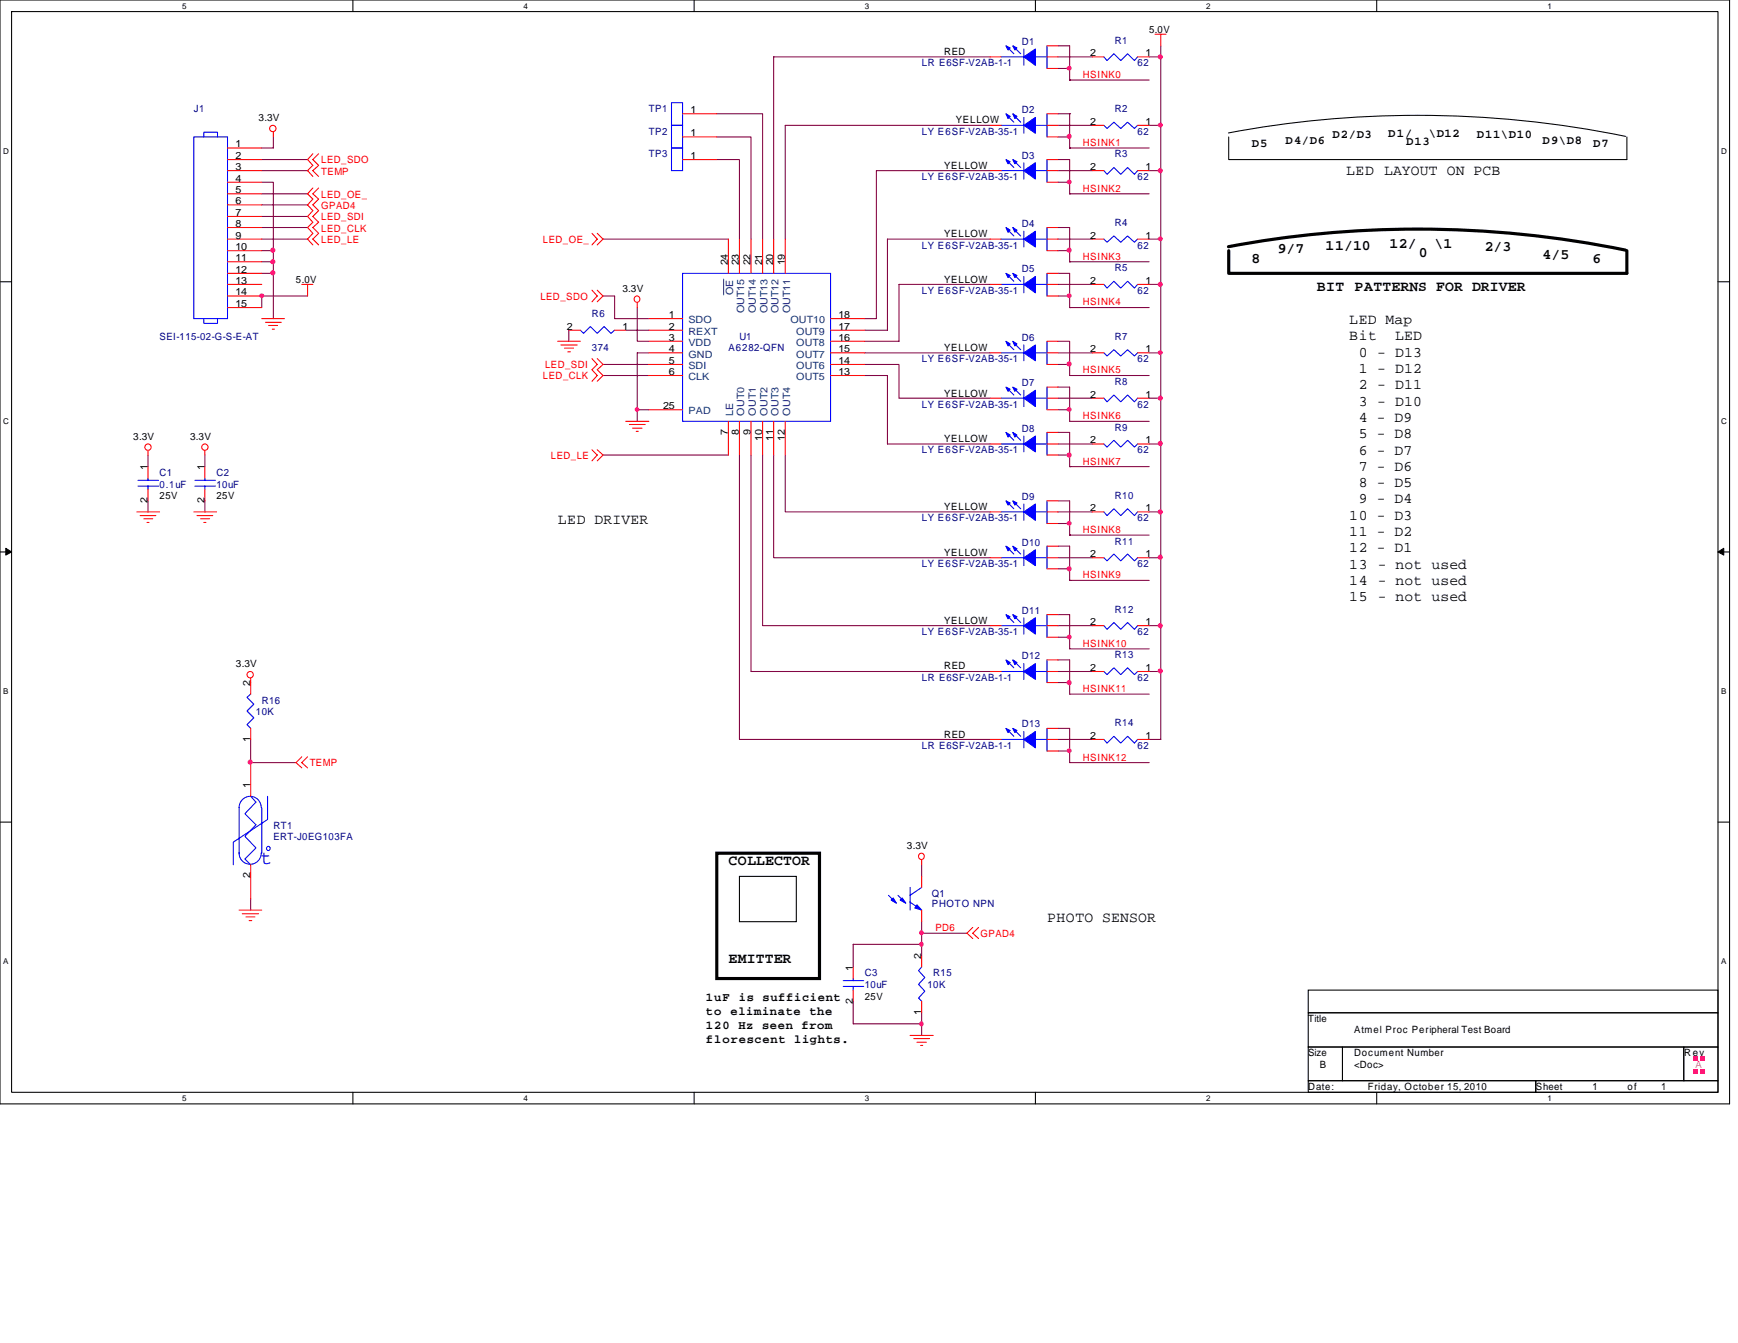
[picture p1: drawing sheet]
<svg xmlns="http://www.w3.org/2000/svg" width="279mm" height="216mm" viewBox="0 0 279 216" stroke-linecap="round" stroke-linejoin="round" font-family="sans-serif">
<path d="M0 0h278v177.5h-278zM1.9 1.9h274.3v173.7h-274.3z" fill="none" stroke="#000" stroke-width=".17"/>
<g fill="#fff">
<path d="M29.3 .3h.7v1.4h-.7z"/>
<path d="M29.3 175.9h.7v1.4h-.7z"/>
</g>
<path d="M56.7 0v1.9M56.7 175.6v1.9" fill="none" stroke="#000" stroke-width=".17"/>
<g fill="#fff">
<path d="M84.2 .3h.6v1.4h-.6z"/>
<path d="M84.2 175.9h.6v1.4h-.6z"/>
</g>
<path d="M111.6 0v1.9M111.6 175.6v1.9" fill="none" stroke="#000" stroke-width=".17"/>
<g fill="#fff">
<path d="M139 .3h.7v1.4h-.7z"/>
<path d="M139 175.9h.7v1.4h-.7z"/>
</g>
<path d="M166.5 0v1.9M166.5 175.6v1.9" fill="none" stroke="#000" stroke-width=".17"/>
<g fill="#fff">
<path d="M193.9 .3h.7v1.4h-.7z"/>
<path d="M193.9 175.9h.7v1.4h-.7z"/>
</g>
<path d="M221.3 0v1.9M221.3 175.6v1.9" fill="none" stroke="#000" stroke-width=".17"/>
<g fill="#fff">
<path d="M248.8 .3h.6v1.4h-.6z"/>
<path d="M248.8 175.9h.6v1.4h-.6z"/>
<path d="M.5 23.5h.9v1.5h-.9z"/>
<path d="M276.7 23.5h.9v1.5h-.9z"/>
<path d="M.5 67h.9v1.4h-.9z"/>
<path d="M276.7 67h.9v1.4h-.9z"/>
</g>
<path d="M0 45.3h1.9M276.2 45.3h1.8" fill="none" stroke="#000" stroke-width=".17"/>
<g fill="#fff">
<path d="M.5 110.4h.9v1.4h-.9z"/>
<path d="M276.7 110.4h.8v1.4h-.8z"/>
</g>
<path d="M0 88.7h1.9M276.2 88.7h1.8" fill="none" stroke="#000" stroke-width=".17"/>
<path d="M.9 88.1v1.1l1-.5zM276.2 88.7l.9 .5v-1.1z" fill="#000" stroke="#000" stroke-width=".16"/>
<g fill="#fff">
<path d="M.5 153.8h.8v1.5h-.8z"/>
<path d="M276.7 153.8h.8v1.5h-.8z"/>
</g>
<path d="M0 132.2h1.9M276.2 132.2h1.8M210.3 159.2h65.9v3.6h-65.9zM210.3 162.8h65.9v5.5h-65.9zM210.3 168.3h5.5v5.4h-5.5zM210.3 173.7h36.6v1.9h-36.6zM215.8 168.3h54.9v5.4h-54.9zM246.9 173.7h29.3v1.9h-29.3zM270.7 168.3h5.5v5.4h-5.5z" fill="none" stroke="#000" stroke-width=".17"/>
<g fill="none" stroke="#800040" stroke-width=".17">
<path d="M115.2 18.3h7.4v20.1M159.2 9.1h-34.8v29.3M170.1 18.3h1.9M170.1 9.1h5.5M170.1 7.4h1.9v3.6M170.1 11h1.9M172 18.3h.1M172 11v1.9M172 12.9h.1M172 18.3v3.7M172 12.9h12.7M184.7 9.1h1.9"/>
<path d="M186.6 7.4v1.7M186.6 9.1v11.1M42.1 36.6h7.3M42.1 31.2h7.3M42.1 32.9h7.3M42.1 34.8h7.3M42.1 38.4h7.3M42.1 29.3h1.8v11M42.1 25.7h7.3M42.1 27.4h7.3M43.9 22v1.8h-1.8M96.9 38.4h20.2"/>
<path d="M115.2 25.7h3.7v12.7M115.2 22h5.5v16.4M159.2 20.2h-33v18.2M159.2 27.4h-18.3v23.8h-1.9M159.2 38.4h-16.5v14.7h-3.7M170.1 25.7h1.9v3.6M170.1 22h1.9M170.1 29.3h1.9M170.1 20.2h5.5M170.1 38.4h5.5M170.1 36.6h1.9v3.7M170.1 27.4h5.5"/>
<path d="M172 29.3v1.9M172 31.2h.1M172 22v1.8M172 23.8h.1M172 31.2h12.7M172 23.8h12.7M184.7 20.2h1.9M184.7 38.4h1.9M184.7 27.4h1.9M186.6 20.2v18.2M186.6 38.4v7.3M42.1 40.3h1.8"/>
<path d="M42.1 42.1h1.8M43.9 43.9v7.3M43.9 40.3v1.8M43.9 42.1v1.8h-1.8M49.4 47.6h-7.3v1.8M91.4 53.1v1.8M96.9 58.6h7.4M96.9 47.6h1.9v3.6h5.5M100.6 53.1h3.7M102.4 49.4v5.5h1.9M104.3 56.7h-1.9v9.2M139 56.7h20.2"/>
<path d="M139 58.6h5.5v5.4h14.7M159.2 45.7h-14.7v9.2h-5.5M170.1 45.7h5.5M170.1 56.7h5.5M170.1 40.3h1.9M170.1 43.9h1.9v3.7M170.1 47.6h1.9M170.1 54.9h1.9v3.7M170.1 58.6h1.9M172 58.6v1.8h12.7M172 47.6v1.8M172 49.4h.1"/>
<path d="M172 40.3v1.8M172 42.1h.1M172 49.4h12.7M172 42.1h12.7M184.7 45.7h1.9M184.7 56.7h1.9M186.6 45.7v11M186.6 56.7v7.3M23.8 73.2v1.8M32.9 73.2v1.8M96.9 73.2h20.2M96.9 60.4h7.4"/>
<path d="M102.4 65.9v1.8M102.4 65.9h1.9M118.9 73.2v45.7h40.3M120.7 73.2v34.8h38.5M122.6 73.2v27.4h36.6M124.4 73.2v16.5h34.8M126.2 73.2v9.1h33M139 60.4h3.7v11h16.5M170.1 64h5.5M170.1 71.4h5.5M170.1 65.9h1.9M170.1 62.2h1.9v5.5h12.7"/>
<path d="M170.1 69.5h1.9v3.7M170.1 73.2h1.9M172 73.2v1.8M172 75h.1M172 75h12.7M184.7 71.4h1.9M184.7 64h1.9M186.6 64v7.4M186.6 71.4v10.9M23.8 80.5v1.8M32.9 80.5v1.8M170.1 89.7h5.5"/>
<path d="M170.1 82.3h5.5M170.1 80.5h1.9v3.7M170.1 84.2h1.9M170.1 87.8h1.9v3.6M170.1 91.4h1.9M170.1 98.8h1.9v3.6M172 91.4v1.9M172 93.3h.1M172 84.2v1.8M172 86h.1M172 93.3h12.7M172 86h12.7"/>
<path d="M184.7 82.3h1.9M184.7 89.7h1.9M186.6 89.7v18.2M186.6 82.3v7.4M40.3 118.9v3.7h7.3M170.1 107.9h5.5M170.1 106.1h1.9v3.6M170.1 100.6h5.5M170.1 109.7h1.9M170.1 102.4h1.9M170.1 118.9h5.5M170.1 117.1h1.9v3.6"/>
<path d="M172 109.7v1.9h12.7M172 102.4v1.9h12.7M184.7 100.6h1.9M184.7 107.9h1.9M186.6 107.9v11h-1.9M148.2 139v1.9M170.1 120.7h1.9M172 120.7v1.9h12.7M40.3 144.5v1.8M148.2 153.7v-1.9h-11v3.6M148.2 150v1.8M148.2 150h7.2"/>
<path d="M148.2 148.2v1.8M137.2 161v3.6h11v1.9M148.2 162.8v1.8"/>
</g>
<g fill="none" stroke="#f00" stroke-width=".17">
<path d="M185.7 5.5h1.8M186.6 5.5v1.9M43.9 21.3v.7M50.3 30.2l-.9 1 .9 .8-.9 .9 .9 1-.9 .9 .9 .9-.9 .9 .9 .9-.9 .9 .9 1M50.3 26.6l-.9 .8 .9 1M50.3 24.7l-.9 1 .9 .9M51.2 30.2l-.9 1 .9 .8-.9 .9 .9 1-.9 .9 .9 .9-.9 .9 .9 .9-.9 .9 .9 1M51.2 26.6l-.9 .8 .9 1M51.2 24.7l-.9 1 .9 .9M95.2 37.5l.8 .9-.8 1M96 37.5l.9 .9-.9 1M42.1 51.2h3.6"/>
<path d="M42.7 51.8h2.5M43.2 52.3h1.4M43.8 52.9h.3M48.5 45.7h1.8M49.4 45.7v1.9M89.7 54.9h3.6M90.2 55.5h2.6M90.8 56h1.4M91.3 56.6h.4M95.2 46.7l.8 .9-.8 .9M95.2 57.7l.8 .9-.8 .8 .8 1-.8 .9M96 46.7l.9 .9-.9 .9"/>
<path d="M96 57.7l.9 .9-.9 .8 .9 1-.9 .9M102.4 48.7v.7M23.8 72.5v.7M32.9 72.5v.7M95.2 72.3l.8 .9-.8 .9M96 72.3l.9 .9-.9 .9M100.6 67.7h3.7M101.2 68.2h2.5M101.7 68.8h1.5M102.3 69.3h.3M22 82.3h3.7M22.5 82.9h2.6"/>
<path d="M23.1 83.4h1.5M23.6 84h.4M31.2 82.3h3.6M31.7 82.9h2.5M32.3 83.4h1.4M32.8 84h.3M40.3 109.1v.6M48.5 121.7l-.9 .9 .9 .8M49.4 121.7l-.9 .9 .9 .8M148.2 138.3v.7M38.4 146.3h3.7M38.9 146.9h2.7"/>
<path d="M39.5 147.4h1.5M40 148h.5M156.4 149.1l-1 .9 1 .9M157.3 149.1l-.9 .9 .9 .9M146.3 166.5h3.7M146.9 167h2.5M147.4 167.6h1.5M148 168.1h.3"/>
<circle cx="43.9" cy="20.7" r=".51"/>
<circle cx="102.4" cy="48.1" r=".49"/>
<circle cx="23.8" cy="71.9" r=".51"/>
<circle cx="32.9" cy="71.9" r=".51"/>
<circle cx="40.2" cy="108.5" r=".51"/>
<circle cx="148.1" cy="137.7" r=".49"/>
</g>
<g fill="#f0f">
<path d="M272.2 169.8h.7v.6h-.7z"/>
<path d="M273.3 169.8h.7v.6h-.7z"/>
<path d="M273.3 172h.7v.6h-.7z"/>
<path d="M272.2 172h.7v.6h-.7z"/>
</g>
<path d="M197.5 39.7a165.9 165.9 0 0 1 63.8 .5M197.5 40.3v3.6h64v-3.6M115.2 137.2h16.5v20.1h-16.5z" fill="none" stroke="#000" stroke-width=".51"/>
<path d="M197.5 21.4a165.9 165.9 0 0 1 63.8 .5M197.5 22v3.7h64v-3.7M118.9 140.9h9.1v7.3h-9.1z" fill="none" stroke="#000" stroke-width=".17"/>
<g fill="none" stroke="#00f" stroke-width=".17">
<path d="M107.9 16.5h1.8v3.7h-1.8zM161 9.1h3.6M161.9 18.5l1.1 1.1M161.9 7.5l1.1 1.1M163 18.5l1.1 1.1M163 7.5l1.1 1.1M164.6 18.9v2.5M164.6 7.9v2.6M166.5 9.1h1.8M168.3 18.3v3.7M168.3 7.4v3.6M177.5 9.1l.5 .6 1.1-1.1 1.1 1.1 1.1-1.1 1.1 1.1 .5-.6"/>
<path d="M31.2 22h5.4v29.2h-5.4zM32.8 22v-.7h2.2v.7M107.9 20.2h1.8v3.6h-1.8zM107.9 23.8h1.8v3.6h-1.8zM161 20.2h3.6M161 27.4h3.6M161 38.4h3.6M161.9 25.8l1.1 1.1M161.9 36.8l1.1 1.1M163 25.8l1.1 1.1M163 36.8l1.1 1.1M164.6 26.2v2.6"/>
<path d="M164.6 37.2v2.5M166.5 20.2h1.8M166.5 27.4h1.8M166.5 38.4h1.8M168.3 25.7v3.6M168.3 36.6v3.7M177.5 20.2l.5 .5 1.1-1.1 1.1 1.1 1.1-1.1 1.1 1.1 .5-.5M177.5 38.4l.5 .5 1.1-1 1.1 1 1.1-1 1.1 1 .5-.5M177.5 27.4l.5 .6 1.1-1.1 1.1 1.1 1.1-1.1 1.1 1.1 .5-.6M32.8 51.2v.8h2.2v-.8M93.3 53.1l.5 .5 1.1-1.1 1.1 1.1 1.1-1.1 1.1 1.1 .6-.5M109.7 43.9h23.8v23.8h-23.8z"/>
<path d="M161 56.7h3.6M161 45.7h3.6M161.9 55.1l1.1 1.1M161.9 44.1l1.1 1.1M163 55.1l1.1 1.1M163 44.1l1.1 1.1M164.6 55.5v2.5M164.6 44.4v2.7M166.5 56.7h1.8M166.5 45.7h1.8M168.3 54.9v3.7M168.3 43.9v3.7"/>
<path d="M177.5 45.7l.5 .6 1.1-1.1 1.1 1.1 1.1-1.1 1.1 1.1 .5-.6M177.5 56.7l.5 .5 1.1-1 1.1 1 1.1-1 1.1 1 .5-.5M22.2 78.1h3.3M22.2 77.2h3.3M23.8 76.9v.3M23.8 78.1v.6M31.3 78.1h3.3M31.3 77.2h3.3M32.9 76.9v.3M32.9 78.1v.6M161 71.4h3.6M161 64h3.6"/>
<path d="M161.9 69.7l1.1 1.1M161.9 62.4l1.1 1.1M163 69.7l1.1 1.1M163 62.4l1.1 1.1M164.6 70.1v2.5M164.6 62.7v2.7M166.5 71.4h1.8M166.5 64h1.8M168.3 69.5v3.7M168.3 62.2v3.7M177.5 64l.5 .6 1.1-1.1 1.1 1.1 1.1-1.1 1.1 1.1 .5-.6M177.5 71.4l.5 .5 1.1-1.1 1.1 1.1 1.1-1.1 1.1 1.1 .5-.5"/>
<path d="M161 82.3h3.6M161 89.7h3.6M161.9 80.7l1.1 1.1M161.9 88l1.1 1.1M161.9 99l1.1 1.1M163 80.7l1.1 1.1M163 88l1.1 1.1M163 99l1.1 1.1M164.6 81v2.7M164.6 88.4v2.5M164.6 99.3v2.6M166.5 82.3h1.8"/>
<path d="M166.5 89.7h1.8M168.3 80.5v3.7M168.3 87.8v3.6M168.3 98.8v3.6M177.5 82.3l.5 .6 1.1-1.1 1.1 1.1 1.1-1.1 1.1 1.1 .5-.6M177.5 89.7l.5 .5 1.1-1.1 1.1 1.1 1.1-1.1 1.1 1.1 .5-.5M40.3 111.6l-.6 .5 1.1 1.1-1.1 1.1 1.1 1.1-1.1 1.1 .6 .6M161 107.9h3.6M161 100.6h3.6M161 118.9h3.6M161.9 106.3l1.1 1.1M161.9 117.3l1.1 1.1"/>
<path d="M163 106.3l1.1 1.1M163 117.3l1.1 1.1M164.6 106.7v2.5M164.6 117.6v2.6M166.5 107.9h1.8M166.5 100.6h1.8M166.5 118.9h1.8M168.3 106.1v3.6M168.3 117.1v3.6M177.5 100.6l.5 .6 1.1-1.1 1.1 1.1 1.1-1.1 1.1 1.1 .5-.6M177.5 118.9l.5 .6 1.1-1.1 1.1 1.1 1.1-1.1 1.1 1.1 .5-.6M177.5 107.9l.5 .6 1.1-1.1 1.1 1.1 1.1-1.1 1.1 1.1 .5-.6"/>
<path d="M38.4 129.9v7.3M38.4 129.8a1.78 1.78 0 0 1 1.8-1.8 1.78 1.78 0 0 1 1.8 1.8M38.4 137.1a1.78 1.78 0 0 0 1.8 1.8 1.78 1.78 0 0 0 1.8-1.8M40.3 128l.8 .9-1.7 1.9 1.7 1.8-1.7 1.9 1.7 1.8-1.7 1.8 .9 .9M42.1 129.9v7.3M43 128v3.7l-5.5 3.7v3.6M135.6 158.6h3.3M135.6 157.6h3.3M137.2 157.3v.3M137.2 158.6v.6M142.8 143.9l1.1 1.1M144.4 143.9l1.1 1.1"/>
<path d="M146.3 145l1.9 1.3M146.3 142.7v3.6M148.2 142.7l-1.9 1.2M148.2 155.4l-.5 .6 1 1.1-1 1.1 1 1.1-1 1.1 .5 .6"/>
<circle cx="43.1" cy="136.4" r=".32"/>
</g>
<g fill="#00f" stroke="#00f" stroke-width=".17">
<path d="M164.6 107.9l1.9-1.2v2.5z" fill-rule="evenodd"/>
<path d="M161.7 106.1l.7 .4-.3 .3z" fill-rule="evenodd"/>
<path d="M162.8 106.1l.7 .4-.3 .3z" fill-rule="evenodd"/>
<path d="M164.6 20.2l1.9-1.3v2.5z" fill-rule="evenodd"/>
<path d="M161.7 18.3l.7 .4-.3 .3z" fill-rule="evenodd"/>
<path d="M162.8 18.3l.7 .4-.3 .3z" fill-rule="evenodd"/>
<path d="M147.4 145.5l.8 .8-1.1-.3z" fill-rule="evenodd"/>
<path d="M143.3 144.7l.3-.3 .5 .8z" fill-rule="evenodd"/>
<path d="M144.7 144.7l.3-.3 .6 .8z" fill-rule="evenodd"/>
<path d="M164.6 27.4l1.9-1.2v2.6z" fill-rule="evenodd"/>
<path d="M161.7 25.7l.7 .3-.3 .3z" fill-rule="evenodd"/>
<path d="M162.8 25.7l.7 .3-.3 .3z" fill-rule="evenodd"/>
<path d="M164.6 38.4l1.9-1.2v2.5z" fill-rule="evenodd"/>
<path d="M161.7 36.6l.7 .4-.3 .3z" fill-rule="evenodd"/>
<path d="M162.8 36.6l.7 .4-.3 .3z" fill-rule="evenodd"/>
<path d="M164.6 56.7l1.9-1.2v2.5z" fill-rule="evenodd"/>
<path d="M161.7 54.9l.7 .4-.3 .3z" fill-rule="evenodd"/>
<path d="M162.8 54.9l.7 .4-.3 .3z" fill-rule="evenodd"/>
<path d="M164.6 82.3l1.9-1.3v2.7z" fill-rule="evenodd"/>
<path d="M161.7 80.5l.7 .4-.3 .3z" fill-rule="evenodd"/>
<path d="M162.8 80.5l.7 .4-.3 .3z" fill-rule="evenodd"/>
<path d="M164.6 89.7l1.9-1.3v2.5z" fill-rule="evenodd"/>
<path d="M161.7 87.8l.7 .4-.3 .4z" fill-rule="evenodd"/>
<path d="M162.8 87.8l.7 .4-.3 .4z" fill-rule="evenodd"/>
<path d="M164.6 71.4l1.9-1.3v2.5z" fill-rule="evenodd"/>
<path d="M161.7 69.5l.7 .4-.3 .4z" fill-rule="evenodd"/>
<path d="M162.8 69.5l.7 .4-.3 .4z" fill-rule="evenodd"/>
<path d="M164.6 45.7l1.9-1.2v2.6z" fill-rule="evenodd"/>
<path d="M161.7 43.9l.7 .4-.3 .3z" fill-rule="evenodd"/>
<path d="M162.8 43.9l.7 .4-.3 .3z" fill-rule="evenodd"/>
<path d="M164.6 100.6l1.9-1.3v2.6z" fill-rule="evenodd"/>
<path d="M161.7 98.8l.7 .3-.3 .4z" fill-rule="evenodd"/>
<path d="M162.8 98.8l.7 .3-.3 .4z" fill-rule="evenodd"/>
<path d="M164.6 9.1l1.9-1.2v2.6z" fill-rule="evenodd"/>
<path d="M161.7 7.4l.7 .3-.3 .3z" fill-rule="evenodd"/>
<path d="M162.8 7.4l.7 .3-.3 .3z" fill-rule="evenodd"/>
<path d="M164.6 64l1.9-1.3v2.7z" fill-rule="evenodd"/>
<path d="M161.7 62.2l.7 .4-.3 .3z" fill-rule="evenodd"/>
<path d="M162.8 62.2l.7 .4-.3 .3z" fill-rule="evenodd"/>
<path d="M164.6 118.9l1.9-1.3v2.6z" fill-rule="evenodd"/>
<path d="M161.7 117.1l.7 .3-.3 .4z" fill-rule="evenodd"/>
<path d="M162.8 117.1l.7 .3-.3 .4z" fill-rule="evenodd"/>
</g>
<g fill="none" stroke="#f00" stroke-width=".17">
<path d="M109.7 18.3h5.5M159.2 9.1h1.8M168.3 18.3h1.8M168.3 9.1h1.8M168.3 7.4h1.8M168.3 11h1.8M175.6 9.1h1.9M182.9 9.1h1.8M36.6 23.8h5.5M36.6 25.7h5.5M36.6 27.4h5.5M36.6 29.3h5.5"/>
<path d="M36.6 31.2h5.5M36.6 32.9h5.5M36.6 34.8h5.5M36.6 36.6h5.5M36.6 38.4h5.5M109.7 22h5.5M109.7 25.7h5.5M117.1 38.4v5.5M118.9 38.4v5.5M120.7 38.4v5.5M122.6 38.4v5.5M124.4 38.4v5.5"/>
<path d="M126.2 38.4v5.5M159.2 20.2h1.8M159.2 27.4h1.8M159.2 38.4h1.8M168.3 20.2h1.8M168.3 22h1.8M168.3 25.7h1.8M168.3 27.4h1.8M168.3 29.3h1.8M168.3 36.6h1.8M168.3 38.4h1.8M175.6 20.2h1.9"/>
<path d="M175.6 27.4h1.9M175.6 38.4h1.9M182.9 20.2h1.8M182.9 27.4h1.8M182.9 38.4h1.8M36.6 40.3h5.5M36.6 42.1h5.5M36.6 43.9h5.5M36.6 45.7h5.5M36.6 47.6h5.5M36.6 49.4h5.5M91.4 53.1h1.9"/>
<path d="M98.8 53.1h1.8M104.3 53.1h5.4M104.3 56.7h5.4M104.3 54.9h5.4M104.3 58.6h5.4M104.3 51.2h5.4M133.5 53.1h5.5M133.5 56.7h5.5M133.5 54.9h5.5M133.5 58.6h5.5M133.5 51.2h5.5M159.2 45.7h1.8"/>
<path d="M159.2 56.7h1.8M168.3 40.3h1.8M168.3 43.9h1.8M168.3 45.7h1.8M168.3 47.6h1.8M168.3 56.7h1.8M168.3 54.9h1.8M168.3 58.6h1.8M175.6 45.7h1.9M175.6 56.7h1.9M182.9 45.7h1.8M182.9 56.7h1.8"/>
<path d="M23.8 75v1.9M23.8 78.7v1.8M32.9 75v1.9M32.9 78.7v1.8M104.3 65.9h5.4M104.3 60.4h5.4M117.1 67.7v5.5M118.9 67.7v5.5M120.7 67.7v5.5M122.6 67.7v5.5M124.4 67.7v5.5M126.2 67.7v5.5"/>
<path d="M133.5 60.4h5.5M159.2 64h1.8M159.2 71.4h1.8M168.3 64h1.8M168.3 71.4h1.8M168.3 65.9h1.8M168.3 69.5h1.8M168.3 73.2h1.8M168.3 62.2h1.8M175.6 64h1.9M175.6 71.4h1.9M182.9 64h1.8"/>
<path d="M182.9 71.4h1.8M159.2 82.3h1.8M159.2 89.7h1.8M168.3 82.3h1.8M168.3 80.5h1.8M168.3 84.2h1.8M168.3 89.7h1.8M168.3 87.8h1.8M168.3 91.4h1.8M168.3 98.8h1.8M175.6 82.3h1.9M175.6 89.7h1.9"/>
<path d="M182.9 82.3h1.8M182.9 89.7h1.8M40.3 109.7v1.9M40.3 117.1v1.8M159.2 107.9h1.8M159.2 100.6h1.8M159.2 118.9h1.8M168.3 107.9h1.8M168.3 106.1h1.8M168.3 109.7h1.8M168.3 100.6h1.8M168.3 102.4h1.8"/>
<path d="M168.3 118.9h1.8M168.3 117.1h1.8M175.6 107.9h1.9M175.6 100.6h1.9M175.6 118.9h1.9M182.9 107.9h1.8M182.9 100.6h1.8M182.9 118.9h1.8M40.3 122.6v5.4M40.3 139v5.5M168.3 120.7h1.8M137.2 155.4v1.9"/>
<path d="M137.2 159.2v1.8M148.2 140.9v1.8M148.2 146.3v1.9M148.2 153.7v1.7M148.2 161v1.8"/>
</g>
<path d="M116.3 44.9v2.5" fill="none" stroke="#004080" stroke-width=".16"/>
<g fill="#f0f" stroke="#f0f" stroke-width=".17">
<circle cx="102.4" cy="65.8" r=".3"/>
<circle cx="148.1" cy="151.8" r=".32"/>
<circle cx="148.1" cy="149.9" r=".32"/>
<circle cx="148.1" cy="164.6" r=".32"/>
<circle cx="43.9" cy="43.9" r=".34"/>
<circle cx="40.2" cy="122.5" r=".34"/>
<circle cx="43.9" cy="40.2" r=".34"/>
<circle cx="43.9" cy="42.1" r=".34"/>
<circle cx="171.9" cy="47.5" r=".32"/>
<circle cx="171.9" cy="58.5" r=".34"/>
<circle cx="171.9" cy="73.2" r=".34"/>
<circle cx="171.9" cy="84.1" r=".32"/>
<circle cx="171.9" cy="91.4" r=".34"/>
<circle cx="171.9" cy="102.4" r=".32"/>
<circle cx="171.9" cy="120.7" r=".32"/>
<circle cx="171.9" cy="21.9" r=".34"/>
<circle cx="186.5" cy="100.6" r=".34"/>
<circle cx="186.5" cy="89.6" r=".34"/>
<circle cx="186.5" cy="107.9" r=".34"/>
<circle cx="186.5" cy="64" r=".34"/>
<circle cx="186.5" cy="56.7" r=".32"/>
<circle cx="186.5" cy="82.3" r=".34"/>
<circle cx="186.5" cy="71.3" r=".34"/>
<circle cx="42.1" cy="47.5" r=".32"/>
<circle cx="186.5" cy="38.4" r=".32"/>
<circle cx="186.5" cy="27.4" r=".34"/>
<circle cx="186.5" cy="45.7" r=".34"/>
<circle cx="186.5" cy="20.1" r=".32"/>
<circle cx="186.5" cy="9.1" r=".34"/>
<circle cx="171.9" cy="65.8" r=".32"/>
<circle cx="171.9" cy="40.2" r=".34"/>
<circle cx="171.9" cy="29.3" r=".32"/>
<circle cx="171.9" cy="11" r=".32"/>
<circle cx="171.9" cy="109.7" r=".34"/>
</g>
<text font-size="3.2" fill="#00f" x="41.9" y="138.9">t</text>
<g font-size="2.4">
<text x="216.4" y="28.1">LED LAYOUT ON PCB</text>
<text x="205.4" y="40.7">9/7</text>
<text x="213.1" y="40.2">11/10</text>
<text x="223.4" y="39.9">12/</text>
<text x="228.1" y="41.3">0</text>
<text x="230.6" y="39.9">\1</text>
<text x="238.7" y="40.4">2/3</text>
<text x="248" y="41.7">4/5</text>
<text x="201.2" y="42.2">8</text>
<text x="211.7" y="46.8">BIT PATTERNS FOR DRIVER</text>
<text x="256" y="42.2">6</text>
<text x="216.9" y="52.1">LED Map</text>
<text x="216.9" y="54.7">Bit</text>
<text x="218.4" y="57.3">0 - D13</text>
<text x="218.4" y="59.9">1 - D12</text>
<text x="224.3" y="54.7">LED</text>
<text x="218.4" y="62.6">2 - D11</text>
<text x="218.4" y="65.2">3 - D10</text>
<text x="218.4" y="67.8">4 - D9</text>
<text x="218.4" y="70.4">5 - D8</text>
<text x="218.4" y="73.1">6 - D7</text>
<text x="218.4" y="75.7">7 - D6</text>
<text x="216.9" y="83.6">10 - D3</text>
<text x="218.4" y="78.3">8 - D5</text>
<text x="218.4" y="80.9">9 - D4</text>
<text x="89.7" y="84.2">LED DRIVER</text>
<text x="216.9" y="86.2">11 - D2</text>
<text x="216.9" y="88.8">12 - D1</text>
<text x="216.9" y="91.4">13 - not used</text>
<text x="216.9" y="94.1">14 - not used</text>
<text x="216.9" y="96.7">15 - not used</text>
<text x="117.1" y="139.1">COLLECTOR</text>
<text x="168.3" y="148.3">PHOTO SENSOR</text>
<text x="117.1" y="154.9">EMITTER</text>
</g>
<g font-size="1.9">
<text x="201.3" y="23.7">D5</text>
<text x="206.7" y="23.1">D4/D6</text>
<text x="214.2" y="22.2">D2/D3</text>
<text x="223.2" y="22">D1/</text>
<text x="226.1" y="23.3">D13</text>
<text x="229.7" y="22">\D12</text>
<text x="237.4" y="22.2">D11\D10</text>
<text x="248" y="23.1">D9\D8</text>
<text x="256.1" y="23.7">D7</text>
<text x="113.5" y="160.9">1uF</text>
<text x="118.8" y="160.9">is</text>
<text x="122.6" y="160.9">sufficient</text>
<text x="113.5" y="163.2">to</text>
<text x="113.5" y="165.4">120</text>
<text x="113.5" y="167.7">florescent</text>
<text x="117.4" y="163.2">eliminate</text>
<text x="118.7" y="165.4">Hz</text>
<text x="122.5" y="165.4">seen</text>
<text x="127.7" y="167.7">lights.</text>
<text x="128.9" y="165.4">from</text>
<text x="130.1" y="163.2">the</text>
</g>
<g font-size="1.6">
<text x="184.7" y="5.2">5.0V</text>
<text x="151.8" y="8.9">RED</text>
<text x="175.3" y="9.1">2</text>
<text x="184.1" y="9.1">1</text>
<text x="37.8" y="23.7">1</text>
<text x="41.6" y="19.5">3.3V</text>
<text x="111" y="18.2">1</text>
<text x="111" y="21.9">1</text>
<text x="153.7" y="19.8">YELLOW</text>
<text x="175.3" y="20.1">2</text>
<text x="184.1" y="20.1">1</text>
<text x="37.8" y="25.6">2</text>
<text x="37.8" y="27.3">3</text>
<text x="37.8" y="29.2">4</text>
<text x="111" y="25.6">1</text>
<text x="151.8" y="27.2">YELLOW</text>
<text x="175.3" y="27.3">2</text>
<text x="184.1" y="27.3">1</text>
<text x="37.8" y="31.1">5</text>
<text x="37.8" y="32.9">6</text>
<text x="37.8" y="34.7">7</text>
<text x="37.8" y="36.5">8</text>
<text x="37.8" y="38.4">9</text>
<text x="37.8" y="40.2">10</text>
<text x="37.8" y="42">11</text>
<text x="151.8" y="38.1">YELLOW</text>
<text x="175.3" y="38.4">2</text>
<text x="184.1" y="38.4">1</text>
<text x="37.8" y="43.9">12</text>
<text x="37.8" y="45.6">13</text>
<text x="37.8" y="47.5">14</text>
<text x="47.6" y="45.5">5.0V</text>
<text x="100.1" y="46.9">3.3V</text>
<text x="117" y="42.7" transform="rotate(-90 117 42.7)">24</text>
<text x="118.8" y="42.7" transform="rotate(-90 118.8 42.7)">23</text>
<text x="120.6" y="42.7" transform="rotate(-90 120.6 42.7)">22</text>
<text x="122.5" y="42.7" transform="rotate(-90 122.5 42.7)">21</text>
<text x="124.3" y="42.7" transform="rotate(-90 124.3 42.7)">20</text>
<text x="126.2" y="42.7" transform="rotate(-90 126.2 42.7)">19</text>
<text x="151.8" y="45.5">YELLOW</text>
<text x="175.3" y="45.6">2</text>
<text x="184.1" y="45.6">1</text>
<text x="37.8" y="49.4">15</text>
<text x="91.1" y="53">2</text>
<text x="100.1" y="53">1</text>
<text x="107.5" y="51.1">1</text>
<text x="107.5" y="53">2</text>
<text x="134.8" y="53">17</text>
<text x="134.8" y="51.1">18</text>
<text x="107.5" y="54.8">3</text>
<text x="107.5" y="56.6">4</text>
<text x="107.5" y="58.5">5</text>
<text x="134.8" y="58.5">14</text>
<text x="134.8" y="56.6">15</text>
<text x="134.8" y="54.8">16</text>
<text x="151.8" y="56.4">YELLOW</text>
<text x="175.3" y="56.6">2</text>
<text x="184.1" y="56.6">1</text>
<text x="106.6" y="65.8">25</text>
<text x="107.5" y="60.3">6</text>
<text x="134.8" y="60.3">13</text>
<text x="151.8" y="63.8">YELLOW</text>
<text x="175.3" y="63.9">2</text>
<text x="184.1" y="63.9">1</text>
<text x="21.4" y="70.7">3.3V</text>
<text x="30.6" y="70.7">3.3V</text>
<text x="117" y="69.9" transform="rotate(-90 117 69.9)">7</text>
<text x="118.8" y="69.9" transform="rotate(-90 118.8 69.9)">8</text>
<text x="120.6" y="69.9" transform="rotate(-90 120.6 69.9)">9</text>
<text x="122.5" y="70.9" transform="rotate(-90 122.5 70.9)">10</text>
<text x="124.3" y="70.9" transform="rotate(-90 124.3 70.9)">11</text>
<text x="126.2" y="70.9" transform="rotate(-90 126.2 70.9)">12</text>
<text x="151.8" y="71">YELLOW</text>
<text x="175.3" y="71.3">2</text>
<text x="184.1" y="71.3">1</text>
<text x="23.7" y="75.6" transform="rotate(-90 23.7 75.6)">1</text>
<text x="32.9" y="75.6" transform="rotate(-90 32.9 75.6)">1</text>
<text x="23.7" y="80.9" transform="rotate(-90 23.7 80.9)">2</text>
<text x="25.7" y="80.2">25V</text>
<text x="32.9" y="80.9" transform="rotate(-90 32.9 80.9)">2</text>
<text x="34.8" y="80.2">25V</text>
<text x="151.8" y="82">YELLOW</text>
<text x="175.3" y="82.2">2</text>
<text x="184.1" y="82.2">1</text>
<text x="151.8" y="89.3">YELLOW</text>
<text x="175.3" y="89.6">2</text>
<text x="184.1" y="89.6">1</text>
<text x="151.8" y="100.3">YELLOW</text>
<text x="175.3" y="100.5">2</text>
<text x="184.1" y="100.5">1</text>
<text x="37.9" y="107.3">3.3V</text>
<text x="151.8" y="107.6">RED</text>
<text x="175.3" y="107.9">2</text>
<text x="184.1" y="107.9">1</text>
<text x="40.2" y="110.3" transform="rotate(-90 40.2 110.3)">2</text>
<text x="40.2" y="119.3" transform="rotate(-90 40.2 119.3)">1</text>
<text x="151.8" y="118.6">RED</text>
<text x="175.3" y="118.8">2</text>
<text x="184.1" y="118.8">1</text>
<text x="40.2" y="126.7" transform="rotate(-90 40.2 126.7)">1</text>
<text x="145.8" y="136.5">3.3V</text>
<text x="40.2" y="141.2" transform="rotate(-90 40.2 141.2)">2</text>
<text x="148.1" y="154.2" transform="rotate(-90 148.1 154.2)">2</text>
<text x="137.1" y="161.4" transform="rotate(-90 137.1 161.4)">2</text>
<text x="137.1" y="156" transform="rotate(-90 137.1 156)">1</text>
<text x="139" y="160.7">25V</text>
<text x="148.1" y="163.2" transform="rotate(-90 148.1 163.2)">1</text>
<text x="210.3" y="164.3">Title</text>
<text x="217.7" y="166.1">Atmel Proc Peripheral Test Board</text>
<text x="210.3" y="169.8">Size</text>
<text x="212.2" y="171.6">B</text>
<text x="217.7" y="169.8">Document Number</text>
<text x="217.7" y="171.6">&lt;Doc&gt;</text>
<text x="270.8" y="169.8">Rev</text>
<text x="210.3" y="175.3">Date:</text>
<text x="219.9" y="175.3">Friday, October 15, 2010</text>
<text x="246.9" y="175.3">Sheet</text>
<text x="256" y="175.3">1</text>
<text x="261.6" y="175.3">of</text>
<text x="267" y="175.3">1</text>
</g>
<g font-size="1.6" fill="#000080">
<text x="148.2" y="10.7">LR E6SF-V2AB-1-1</text>
<text x="164.3" y="7.2">D1</text>
<text x="179.2" y="7">R1</text>
<text x="182.9" y="10.7">62</text>
<text x="31.2" y="18">J1</text>
<text x="104.3" y="18">TP1</text>
<text x="104.3" y="21.7">TP2</text>
<text x="148.2" y="21.7">LY E6SF-V2AB-35-1</text>
<text x="164.3" y="18.2">D2</text>
<text x="179.2" y="18">R2</text>
<text x="182.9" y="21.7">62</text>
<text x="104.3" y="25.3">TP3</text>
<text x="148.2" y="29">LY E6SF-V2AB-35-1</text>
<text x="164.3" y="25.5">D3</text>
<text x="179.2" y="25.3">R3</text>
<text x="182.9" y="29">62</text>
<text x="148.2" y="40">LY E6SF-V2AB-35-1</text>
<text x="164.3" y="36.5">D4</text>
<text x="179.2" y="36.3">R4</text>
<text x="182.9" y="40">62</text>
<text x="148.2" y="47.2">LY E6SF-V2AB-35-1</text>
<text x="164.3" y="43.8">D5</text>
<text x="179.2" y="43.6">R5</text>
<text x="182.9" y="47.2">62</text>
<text x="95.2" y="51">R6</text>
<text x="25.7" y="54.6">SEI-115-02-G-S-E-AT</text>
<text x="95.2" y="56.4">374</text>
<text x="117.1" y="56.4">A6282-QFN</text>
<text x="118.9" y="54.6">U1</text>
<text x="148.2" y="58.3">LY E6SF-V2AB-35-1</text>
<text x="164.3" y="54.8">D6</text>
<text x="179.2" y="54.6">R7</text>
<text x="182.9" y="58.3">62</text>
<text x="148.2" y="65.5">LY E6SF-V2AB-35-1</text>
<text x="164.3" y="62.1">D7</text>
<text x="179.2" y="61.9">R8</text>
<text x="182.9" y="65.5">62</text>
<text x="164.3" y="69.4">D8</text>
<text x="179.2" y="69.3">R9</text>
<text x="25.7" y="76.5">C1</text>
<text x="34.8" y="76.5">C2</text>
<text x="148.2" y="72.9">LY E6SF-V2AB-35-1</text>
<text x="182.9" y="72.9">62</text>
<text x="25.7" y="78.4">0.1uF</text>
<text x="34.8" y="78.4">10uF</text>
<text x="148.2" y="83.8">LY E6SF-V2AB-35-1</text>
<text x="164.3" y="80.3">D9</text>
<text x="179.2" y="80.2">R10</text>
<text x="182.9" y="83.8">62</text>
<text x="164.3" y="87.7">D10</text>
<text x="179.2" y="87.5">R11</text>
<text x="148.2" y="91.2">LY E6SF-V2AB-35-1</text>
<text x="182.9" y="91.2">62</text>
<text x="164.3" y="98.6">D11</text>
<text x="179.2" y="98.5">R12</text>
<text x="148.2" y="102.1">LY E6SF-V2AB-35-1</text>
<text x="164.3" y="106">D12</text>
<text x="179.2" y="105.8">R13</text>
<text x="182.9" y="102.1">62</text>
<text x="42.1" y="113.1">R16</text>
<text x="148.2" y="109.5">LR E6SF-V2AB-1-1</text>
<text x="182.9" y="109.5">62</text>
<text x="41.1" y="115">10K</text>
<text x="164.3" y="116.9">D13</text>
<text x="179.2" y="116.8">R14</text>
<text x="148.2" y="120.4">LR E6SF-V2AB-1-1</text>
<text x="182.9" y="120.4">62</text>
<text x="43.9" y="133.3">RT1</text>
<text x="43.9" y="135">ERT-J0EG103FA</text>
<text x="149.8" y="144.2">Q1</text>
<text x="149.8" y="145.9">PHOTO NPN</text>
<text x="139" y="157">C3</text>
<text x="139" y="158.8">10uF</text>
<text x="149.1" y="158.8">10K</text>
<text x="150" y="157">R15</text>
</g>
<g font-size="1.6" fill="#f00">
<text x="174.1" y="12.5">HSINK0</text>
<text x="174.1" y="23.5">HSINK1</text>
<text x="51.6" y="28.1">TEMP</text>
<text x="51.6" y="26.2">LED_SDO</text>
<text x="51.6" y="35.4">LED_SDI</text>
<text x="51.6" y="31.8">LED_OE_</text>
<text x="51.6" y="33.5">GPAD4</text>
<text x="174.1" y="30.8">HSINK2</text>
<text x="51.6" y="37.3">LED_CLK</text>
<text x="51.6" y="39">LED_LE</text>
<text x="87.3" y="39">LED_OE_</text>
<text x="174.1" y="41.7">HSINK3</text>
<text x="86.9" y="48.2">LED_SDO</text>
<text x="174.1" y="49.1">HSINK4</text>
<text x="87.6" y="59.2">LED_SDI</text>
<text x="87.3" y="61">LED_CLK</text>
<text x="174.1" y="60">HSINK5</text>
<text x="174.1" y="67.4">HSINK6</text>
<text x="88.6" y="73.8">LED_LE</text>
<text x="174.1" y="74.7">HSINK7</text>
<text x="174.1" y="85.7">HSINK8</text>
<text x="174.1" y="93">HSINK9</text>
<text x="174.1" y="104">HSINK10</text>
<text x="174.1" y="111.3">HSINK11</text>
<text x="49.8" y="123.2">TEMP</text>
<text x="174.1" y="122.3">HSINK12</text>
<text x="150.4" y="149.7">PD6</text>
<text x="157.6" y="150.6">GPAD4</text>
</g>
<g font-size="1.6" fill="#004080">
<text x="117.9" y="47.4" transform="rotate(-90 117.9 47.4)">OE</text>
<text x="110.7" y="52">SDO</text>
<text x="110.7" y="53.8">REXT</text>
<text x="119.6" y="50.4" transform="rotate(-90 119.6 50.4)">OUT15</text>
<text x="121.5" y="50.4" transform="rotate(-90 121.5 50.4)">OUT14</text>
<text x="123.4" y="50.4" transform="rotate(-90 123.4 50.4)">OUT13</text>
<text x="125.1" y="50.4" transform="rotate(-90 125.1 50.4)">OUT12</text>
<text x="127" y="50.4" transform="rotate(-90 127 50.4)">OUT11</text>
<text x="127.1" y="52">OUT10</text>
<text x="128" y="53.8">OUT9</text>
<text x="110.7" y="55.6">VDD</text>
<text x="110.7" y="57.5">GND</text>
<text x="110.7" y="59.4">SDI</text>
<text x="128" y="59.4">OUT6</text>
<text x="128" y="57.5">OUT7</text>
<text x="128" y="55.6">OUT8</text>
<text x="110.7" y="61.1">CLK</text>
<text x="128" y="61.1">OUT5</text>
<text x="110.7" y="66.6">PAD</text>
<text x="117.9" y="66.8" transform="rotate(-90 117.9 66.8)">LE</text>
<text x="119.6" y="66.8" transform="rotate(-90 119.6 66.8)">OUT0</text>
<text x="121.5" y="66.8" transform="rotate(-90 121.5 66.8)">OUT1</text>
<text x="123.4" y="66.8" transform="rotate(-90 123.4 66.8)">OUT2</text>
<text x="125.1" y="66.8" transform="rotate(-90 125.1 66.8)">OUT3</text>
<text x="127" y="66.8" transform="rotate(-90 127 66.8)">OUT4</text>
</g>
<text font-size="1.6" fill="#f0f" x="272.5" y="171.6">A</text>
<g font-size="1.3">
<text x="29.3" y="1.4">5</text>
<text x="84.2" y="1.4">4</text>
<text x="139" y="1.4">3</text>
<text x="193.9" y="1.4">2</text>
<text x="248.8" y="1.4">1</text>
<text x=".5" y="24.7">D</text>
<text x="276.7" y="24.7">D</text>
<text x=".5" y="68.2">C</text>
<text x="276.7" y="68.2">C</text>
<text x=".5" y="111.6">B</text>
<text x="276.7" y="111.6">B</text>
<text x=".5" y="155">A</text>
<text x="276.7" y="155">A</text>
<text x="29.3" y="177">5</text>
<text x="84.2" y="177">4</text>
<text x="139" y="177">3</text>
<text x="193.9" y="177">2</text>
<text x="248.8" y="177">1</text>
</g>
</svg>
